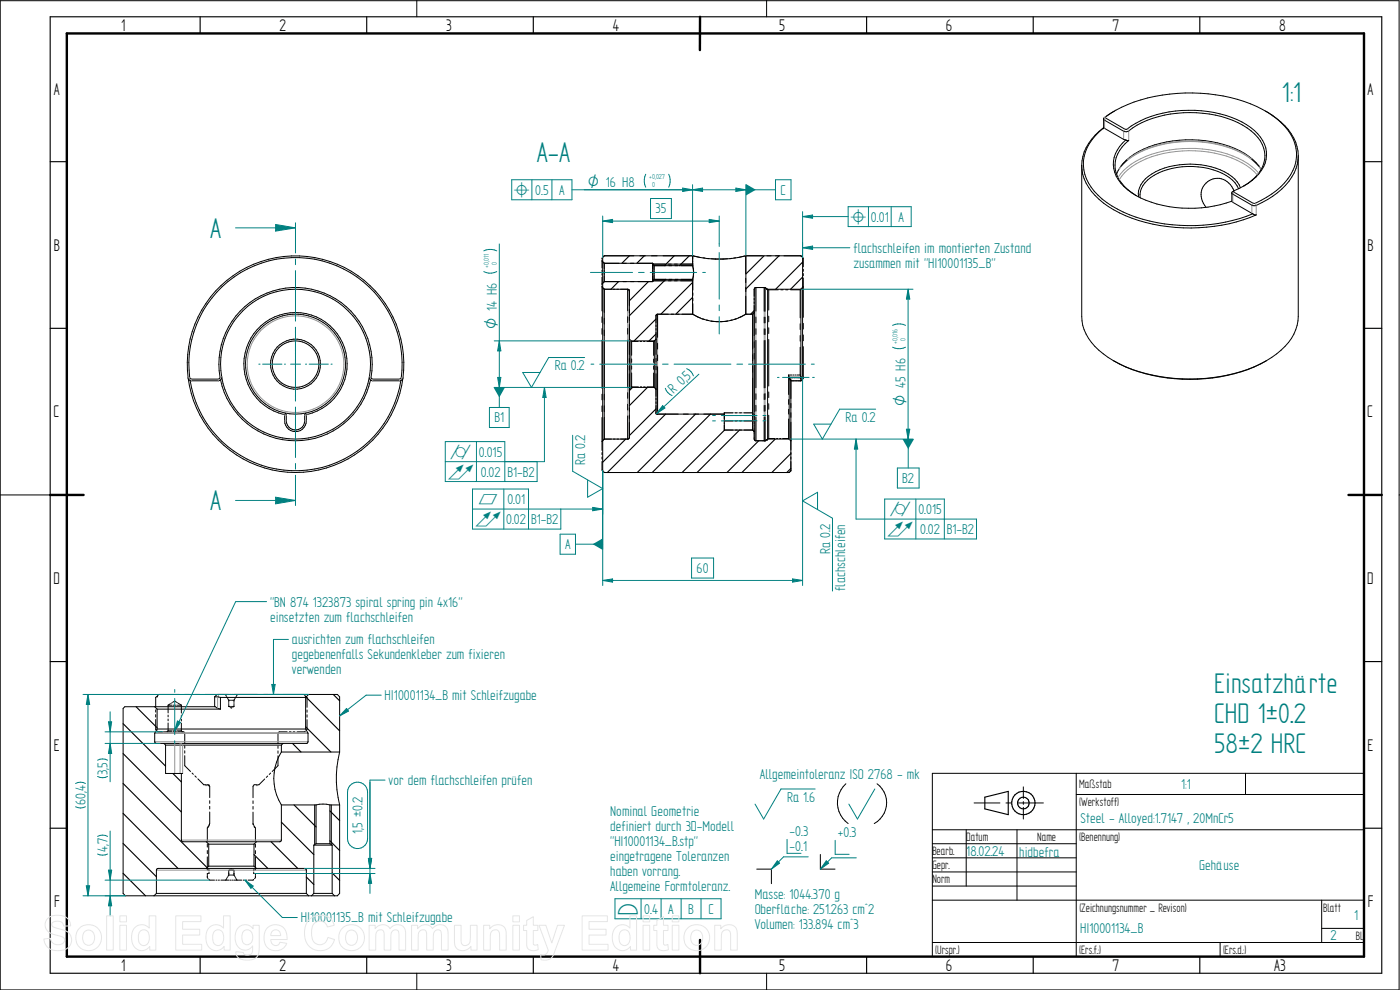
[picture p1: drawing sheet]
<svg xmlns="http://www.w3.org/2000/svg" width="420mm" height="297mm" viewBox="0 0 420 297" stroke-linecap="round" stroke-linejoin="round" font-family="sans-serif">
<g fill="none" stroke="#000" stroke-width=".3">
<path d="M.1 .2h419.8v296.8h-419.8M125.1 0v5M230.1 0v5M331.2 38.4h.1M331.2 35.6v2.8M331.2 38.3a14.8 14.8 0 0 0-6.6 11.3M331.3 38.3l-.1 .1M331.3 38.3l5.9 3.5 .7 .2M331.3 38.3a14.2 14.2 0 0 0-6.1 11.4 15.7 15.7 0 0 0 8.5 12.1 49.3 49.3 0 0 0 36.3 4.3l6-2M334.5 33.3l-3.1 2-.1 .6 5.9 3.5 1.2 .1a33 33 0 0 1 26.4-5 21.2 21.2 0 0 1 13.4 7.7 8.4 8.4 0 0 1-1.5 11l-2.2 1.8M379.8 33.3a18.4 18.4 0 0 1 9.4 10.7 12.7 12.7 0 0 1-4.5 12.7 23.2 23.2 0 0 1-8.4 5l-.6-.1-5.7-3.3-.3-.4M324.6 49.6v45.4a14.2 14.2 0 0 0 6.5 11.2l3 2"/>
<path d="M324.6 49.6a14.3 14.3 0 0 0 6.6 11.4 43 43 0 0 0 23.9 7.4 50.7 50.7 0 0 0 21.9-3.9h-.4l-.6-.4M337.9 42l.5 .2 .3-.1a9.3 9.3 0 0 0-3.8 9.7 12.8 12.8 0 0 0 6.1 6.9M337.9 42a8.8 8.8 0 0 0-.6 13.9 27.5 27.5 0 0 0 17.4 6.5 37 37 0 0 0 15-2M338.3 48l-1.9 1.9M369.7 57.9v2.5M370.3 57.2l-.6 .7M370.4 57.2a5.1 5.1 0 0 0-4.8-3.7 5.1 5.1 0 0 0-5 3.6 5.8 5.8 0 0 0 1.3 5.1M371.7 56.6a11.2 11.2 0 0 0-7.6-5.6 22.8 22.8 0 0 0-18.8 2.3 6.7 6.7 0 0 0-3.1 6M372.3 56.3a11.1 11.1 0 0 0-7.4-5.8 23.6 23.6 0 0 0-20.3 2.4 6.6 6.6 0 0 0-2.9 6.2M373.2 55.8a11.8 11.8 0 0 0 6.9-9.1 10.7 10.7 0 0 0-6.1-9.3 35.5 35.5 0 0 0-33.1-.4l-2.8 1.8h-.3l-6.1-3.5a38.8 38.8 0 0 1 21.6-7.3 47.3 47.3 0 0 1 27.3 5.8 17 17 0 0 1 8.3 10.7 13.4 13.4 0 0 1-5.8 12.7l-3 2-3.7 1.8-6.1-3.3-.1-.3 .2-.2M373.4 55.8l-3 1.4M375.7 47.8l2.2 2.1"/>
<path d="M378.5 50.8a19.8 19.8 0 0 0-13-7.9 34.6 34.6 0 0 0-25.2 3.4 12.5 12.5 0 0 0-5.2 6M389.6 46.8v48.2a14.2 14.2 0 0 1-6.5 11.2 44.9 44.9 0 0 1-28.3 7.6 45.7 45.7 0 0 1-20.7-5.6M369.7 60.4l6.3 3.7M334.1 108.2l2.1 1.1M380.1 108.2a51 51 0 0 1-36.5 3.8l-6-2M.1 148.5h15M419.9 148.5h.2M253.9 235.2a7.6 7.6 0 0 0 .6 11.9M263.2 235.2a7.1 7.1 0 0 1-.8 11.9M279.8 232h129.6v55h-129.6zM307.1 236.1v3.5M323 232v55"/>
<path d="M323 238.4h86.4M373.8 232v6.4M246.2 256.4v4.4h4.4M279.8 249h129.6M279.8 257.4h43.2M279.8 253.2h43.2M290 249v16.9M292.3 240.9h7.8M301.9 240.9h1.7M305.2 249v21.1M305.4 240.9h7.7M307.1 240.5v.8"/>
<path d="M307.1 242.2v3.5M227.1 260.8h4.4v4.3M279.8 270.1h129.6M279.8 265.9h43.2M279.8 261.6h43.2M396.7 278.6h12.7M396.7 270.1v12.7M125.1 292v5M230.1 292v5M279.8 282.8h129.6M366.2 282.8v4.2"/>
</g>
<g fill="none" stroke="#000" stroke-width=".34">
<path d="M15.1 5h399.6v287h-399.6zM60.1 5v5M110.1 5v5M160.1 5v5M210.1 5v5M260.1 5v5M310.1 5v5M360.1 5v5M15.1 48.5h5M409.4 48.5h5.3M15.1 98.5h5M409.4 98.5h5.3"/>
<path d="M15.1 148.5h5M409.4 148.5h5.3M15.1 198.5h5M409.4 198.5h5.3M295.6 239.2l7-1.8v7l-7-1.7zM15.1 248.5h5M409.4 248.5h5.3M60.1 287v5M110.1 287v5M160.1 287v5M210.1 287v5M260.1 287v5"/>
<path d="M310.1 287v5M360.1 287v5"/>
<circle cx="307.1" cy="241" r="1.75"/>
<circle cx="307.1" cy="240.9" r="3.5"/>
</g>
<path d="M20.1 10h389.3v277h-389.3zM210.1 5l-.1 10M15.1 148.5h10M404.7 148.5h10M210.1 282v10" fill="none" stroke="#000" stroke-width=".72"/>
<path d="M331.8 35.1l-.4 .2M331.8 35.4l-.3 .7v2.4M337.6 38.7l-.4 .7v2.4M338.3 38.7l.4 .6v2.8M335.9 50.7a21.6 21.6 0 0 1 13.6-7.5 35.3 35.3 0 0 1 24.8 3.7 15.8 15.8 0 0 1 4.1 3.8M370.3 57.7l-.3 .6v2.4M375.7 47.8a32 32 0 0 0-22.7-5.3 28.2 28.2 0 0 0-14.7 5.5M377.3 52.5a24.1 24.1 0 0 0-14.7-6.9 33.9 33.9 0 0 0-22.9 4.4 12.4 12.4 0 0 0-3.8 3.9M377.8 51.9a25.2 25.2 0 0 0-17-7.2 33.4 33.4 0 0 0-21.3 4.6 13.8 13.8 0 0 0-4 4M376 61l-.3 .6v2.4M376.7 61l.3 .6v2.9" fill="none" stroke="#949494" stroke-width=".3"/>
<path d="M244.6 236.7h-10.2l-5.2 9-2.6-4.4M262.5 236.7l-5.2 9-2.5-4.4M249.6 257.4l-3.4 3.4" fill="none" stroke="#008080" stroke-width=".3"/>
<path d="M248 258.3l.7 .7-2.5 1.8z" fill="#008080"/>
<path d="M235.2 257.1l-3.7 3.7M248 258.3l.7 .7-2.5 1.8zM249.6 257.4h7.4M250.6 252.1v4.2h4.2" fill="none" stroke="#008080" stroke-width=".3"/>
<path d="M233.3 258.3l.7 .7-2.5 1.8z" fill="#008080"/>
<g fill="none" stroke="#008080" stroke-width=".3">
<path d="M70.7 68.4h18v7.5M88.7 77.7v1.7M215.8 73.2v.8M215.8 75.8v13.9M88.7 81.2v15.2M88.7 98.2v22.1M177.2 81.7h12.7M191.6 81.7h1.7M195.1 81.7h14M210.9 81.7h.8M215.8 91.5v1.7M215.8 95v5.2"/>
<path d="M77.7 109.3h.4M78.8 109.3h5.8M85.4 109.3h.3M87.2 109.3h3M91.7 109.3h.3M92.8 109.3h5.7M99.3 109.3h.4M177.4 109.3h.8M180 109.3h17M198.8 109.3h1.7M202.3 109.3h17.1M221.1 109.3h1.8"/>
<path d="M224.7 109.3h17M233.3 113.2h.5M234.9 113.2h7.9M243.5 109.3h.9M243.9 113.2h.5M88.7 122.1v15.2M88.7 139.1v1.7M213.9 126.3h.8M213.9 124.7h.8M216.5 126.3h10.7M216.5 124.7h10.7M229 126.3h.9"/>
<path d="M229 124.7h.9M88.7 142.6v7.6M233.3 258.3l.7 .7-2.5 1.8zM235.2 257.1h7.4M236.2 251.8v4.2h4.2M184.6 269.7h31.8v6h-31.8zM192.4 269.7v6M198.4 269.7v6M204.4 269.7v6M210.4 269.7v6"/>
</g>
<g fill="none" stroke="#000" stroke-width=".3">
<path d="M180.7 78.3l.6 .7M180.7 78.1v2.3M180.9 77.3l-.2 .5M180.9 77.3v64M181.3 79h14.6M181.3 76.8h26.6M181.3 76.8l-.2 .2M181.3 76.8l-.4 .5M181.3 79v5.5M195.9 79l.4 .7M195.9 79l.1 .2h11.9M195.9 79v5.5"/>
<path d="M196.1 79.5l.2 .2M196.3 79.7v4.1M207.9 79.7h-11.6M207.9 76.8v.9M207.9 77.9v.2M207.9 78.4v.2M207.9 78.8v.9M207.9 76.8l2.3 .5M207.9 79.7l.1 .6M210.1 77.3l2.3 .3M210.1 77.3l-2.3-.5v2.9a7.3 7.3 0 0 1 0 4.1v10.5l2.8 1.3 1.5 .5M210.2 77.3h.1"/>
<path d="M211 77.3l.6 .1M212.2 77.6h.2M212.4 77.6l2.3 .1M212.4 77.6h.4M213.4 77.6l1.3 .1M218.3 77.6l-1.3 .1M219.3 77.6l-4.6 .1M219.3 77.6h-.3M219.6 77.5l-.3 .1M220.8 77.3l-.6 .1M221.4 77.3l2.4-.5v17.5l-2.7 1.3-1.4 .5M221.6 77.3l-2.3 .3"/>
<path d="M240.9 77.3v36.4M66.7 86a31.9 31.9 0 0 1 36.6-5.2 31.9 31.9 0 0 1 17 32.8l-8.5 .1-.4-.2a23.1 23.1 0 0 0-22.7-27.2 23.1 23.1 0 0 0-22.7 27.2l-.5 .2-8.4-.1a31.7 31.7 0 0 1 9.6-27.6zM77.2 98.8a15.5 15.5 0 0 1 24.9 2.7 15.5 15.5 0 0 1-10.1 23l-.1 .2a3.8 3.8 0 0 1-2.5 4.7 3.2 3.2 0 0 1-4-3.1v-1.8a15.6 15.6 0 0 1-8.2-25.7zM180.7 95.1v1.7M180.7 98.6v1.7M180.7 85.8v7.5M180.7 86.1l.6 .7M180.7 81v.5M180.7 82.1v.5M180.7 83.1v2.4M180.9 85l-.2 .2M181.2 86.6l.1 .2"/>
<path d="M181.3 86.8v44.9M181.3 84.5h14.6M181.3 84.5l-.4 .5M181.3 86.8h7.1M181.3 84.5l-.1 .2M186.2 86.8h2.3M188.4 86.8l.4 .2M188.4 86.8v6.5M188.4 95v1.8M188.4 98.6v1.6M188.8 87l.1 44.3M188.8 87h.1"/>
<path d="M196.3 83.8l-.4 .7M196.3 83.8h11.6M196.3 83.8l-.1 .2M196.9 94.7v29.1M197.3 94.3h3.3M197.3 94.3h10.6M197.3 94.3l-.4 .4M197.3 94.3v6.9M207.9 84.2h-11.9l-.1 .3M207.9 83.8v3.2M207.9 87.9v.7M207.9 89.5v.8"/>
<path d="M207.9 91.1v3.2M207.9 94.3l2.3 1.1M208.1 80.5v.1M208.1 83.2l-.2 .6M208.1 82.9v.1M208.1 80.8v.1M208.1 82.6v.1M208.1 81.1v1.3M210.9 95.7l.5 .1M212.1 96l.6 .2M212.1 96.1a15 15 0 0 0 7.6 0M218.4 96.3a14 14 0 0 1-5.1 0"/>
<path d="M219.7 96l-.6 .2M220.9 95.6l-.6 .2M223.8 94.3h2.1M223.8 83.5v1.3M223.8 86.2v1.3M223.8 88.9v5.4M223.8 94.3l-2.2 1.1M225.9 94.3v29.8M226 94.1l-.1 .2M226.2 93.9l.1-.1-.4 .5M226.3 86.8v37.6M226.3 86.8l.6-.5v7"/>
<path d="M226.4 86.7l-.1 .1M226.9 95.1v1.8M226.9 98.6v1.7M228.6 86.3h.8M229.4 86.3h.2M229.4 86.3v7.1M229.4 95.2v1.7M229.4 98.7v1.7M229.4 86.3h-2.6M229.5 86.3h.1M229.6 86.3v7.1M229.6 95.2v1.7"/>
<path d="M229.6 98.7v1.7M229.6 86.3l.8 .5M229.6 86.3l.3 .2M230 86.6h.1M230.2 86.7h.1M230.4 86.8v44.9M230.4 86.8h10M230.4 86.8l.3 .2M230.7 87v6M230.7 94.9v1.7M230.7 98.3v1.8M230.7 87h2.9"/>
<path d="M234.3 87h.7M235.8 87h.7M237.3 87h2.8M240.1 87v8.4M240.1 97.2v1.7M240.4 86.8v27.5M240.4 86.7l-.3 .3M240.6 86.5h.1M240.7 86.4h.1M241.1 97v1.7M241.1 80.1v-2.6l-.7-.7h-16.6v5.3M241.1 86.1l-.7 .7"/>
<path d="M241.1 80.8v.6M241.1 82.1v.6M241.1 83.4v11.8M57.1 114.2a32 32 0 0 0 31.6 27 32 32 0 0 0 31.6-27M66.2 114a23 23 0 0 0 22.5 18.2 23 23 0 0 0 22.5-18.2M66.5 113.1a1.03 1.03 0 0 1-1 1.2h-8.1a1.02 1.02 0 0 1-.9-.9M110.9 113.1a22.5 22.5 0 0 0-22.2-26.3 22.5 22.5 0 0 0-22.2 26.3M110.9 113.1a22.5 22.5 0 0 1-22.2 18.6 22.5 22.5 0 0 1-22.2-18.6M110.9 113.1a.97 .97 0 0 0 .9 1.2l8.5-.1M120.9 113.4a32.5 32.5 0 0 1-32.2 28.4 32.5 32.5 0 0 1-32.2-28.4M120.9 113.4l-.6 .8M120.9 113.4a32.5 32.5 0 0 0-32.2-36.6 32.5 32.5 0 0 0-32.2 36.6"/>
<path d="M180.7 102.1v14.4M180.7 118.3v1.7M188.4 102.1v13.9M188.4 117.8v1.7M189.1 102l-.2-.2 .4 .5M189.3 116.2l-.4 .6 .1-.3M189.3 102.3v13.9M189.3 116.2h7.1M189.3 102.3h7.1M189.3 102.3l.3 .1M189.6 102.4v4.2M189.6 107.7v1"/>
<path d="M189.6 109.8v1M189.6 111.9v4.2M189.6 102.4h1.9M189.6 116.1h2M189.6 116.1l-.3 .2M192.1 102.4h.5M192.1 116.1h.5M193.1 102.4h.5M193.2 116.1h.4M194.1 102.4h2.1M196.2 102.4v4.2M196.2 107.7v1.1"/>
<path d="M196.2 109.8v1M196.2 111.9v4.2h-2M196.2 116.1l.2 .1M196.4 102.3v13.9M196.4 116.2l.5 .6-.3-.3M196.4 102.2l-.2 .2M196.9 101.8l-.5 .5M197.3 103v1.7M197.3 106.5v1.7M197.3 110v14M226.9 102.2v14.1M226.9 118.2v1.6"/>
<path d="M229.4 102.2v14.2M229.4 118.2v1.7M229.6 102.2v14.1M229.6 118.1v1.7M230.7 101.9v13.9M230.7 117.6v1.7M236.7 112.5v.3M236.7 112.5v5.9M236.7 119.9v1.4M236.7 112.5h1M236.8 113.1l.1 .3M236.9 113.4h1.1"/>
<path d="M236.9 113.4v.1M237 113.6l.4 .4M237 113.6l-.2-.5v18.6M237 113.6l.1 .1M237.1 113.7h.1M237.3 113.9l.1 .1M237.4 114.3h3M237.4 114v27.3l-.6 .5h-55.5M238 112.5h.3M238.3 113.4h.2M238.6 112.5h.2M238.8 113.4h.2"/>
<path d="M239.1 112.5h1M239.3 113.4h1.1M240.1 112.5l.1 .2M240.1 100.7v1.7M240.1 104.2v8.3M240.3 112.9v.2M240.3 113.1h.3M240.3 113.1v.1M240.4 113.4h.1M240.6 114l-.2 .3M240.9 113.2h.2M240.9 113.7l-.5 .6"/>
<path d="M241.1 100.5v1.7M241.1 104v9.3M241.1 113.5l-.2 .2M85.3 123.9a15.1 15.1 0 0 0 6.8 0M85.3 123.9a15 15 0 0 1-9-23.1 15 15 0 0 1 24.8 0 15 15 0 0 1-9 23.1M85.3 123.9l.5 .4 .1 .4a3.3 3.3 0 0 0 2.4 4.3 2.75 2.75 0 0 0 3.1-2.7l.1-2 .6-.4M180.7 121.8v1.7M180.7 125.3v9.8M180.7 135.8v.6M180.7 137.1v.7M180.7 138.5v2.6l.2 .2M181.3 131.7h7.2"/>
<path d="M181.3 131.7l-.6 .8M181.3 131.7l-.2 .3M188.4 124.8v6.9l.5-.4M188.4 121.3v1.7M188.9 131.3l-.1 .1M196.9 123.8v.2M196.9 123.8h.1M196.9 124l.4 .2M196.9 124h.1M197.3 124.2h20.1M217.4 126.3h2.6M217.4 124.7h2.6"/>
<path d="M220 123.9h-2.6v5.1h8.5M220.6 126.3h.6M220.6 123.9h.6M220.7 124.7h.6M221.9 126.3h.6M221.9 123.9h.6M222 124.7h.6M223.3 126.3h2.7M223.3 123.9h2.6M223.3 124.7h2.7M225.9 123.9v5.1M225.9 123.9l.1 .1"/>
<path d="M225.9 125.8v1.3M225.9 124.5v.6M225.9 125.3v.1M225.9 125.6h.1M225.9 127.4v.2M225.9 127.8v.2M225.9 128.2v.8M226.2 124.7h.1M226.2 126.3h.1M226.2 124.2l.1 .2M226.3 124.4v5.1l-.4-.5M226.3 124.4h.1"/>
<path d="M226.3 124.5v.6M226.3 125.8v1.4M226.3 125.3h.1M226.3 125.5v.1M226.3 127.5v.2M226.3 128v.2M226.3 128.5v3.2M226.3 131.7l.1 .1M226.8 132.2h2.6M226.9 125.1v7.1l-.6-.5M226.9 121.6v1.8M229.4 125.2v7h.2"/>
<path d="M229.4 121.7v1.7M229.6 121.6v1.7M229.6 125.1v7.1M229.6 132.2h.1M229.9 132l-.3 .2M230.1 131.9h.1M230.3 131.8h.1M230.4 131.7h6.4M230.4 131.7l-.8 .5M230.7 131.6h1.8M230.7 121.1v1.7M230.7 124.6v7"/>
<path d="M230.7 131.6l-.3 .1M233 131.6h.5M234 131.6h.4M234.9 131.6h1.8M236.7 131.6l.1 .2M236.7 122.8v1.4M236.7 125.7v5.9M236.8 131.7l.6 .5M180.9 141.3l.4 .5M181.2 141.6l.1 .2"/>
<circle cx="88.7" cy="109.3" r="7.5"/>
<circle cx="88.7" cy="109.3" r="7"/>
</g>
<g fill="none" stroke="#949494" stroke-width=".3">
<path d="M188.4 86.8v44.9M197.3 94.3v29.9M226.9 86.3v45.9M229.4 86.3v45.9M229.6 86.3v45.9M56.9 113.3l-.4 .1M57.4 113.7v.6M65.5 113.7v.6M66.5 113.1l-.5 .1M110.9 113.1l.5 .1M111.8 113.7v.6M119.9 113.7v.6"/>
<path d="M120.4 113.3l.5 .1M236.8 113.1l4.1 .1M85.3 123.9l-.1 .5M85.4 124.7h.5M85.4 126.3h.5M91.4 124.7h.5M91.4 126.3h.5M92.1 123.9l.1 .5M217.4 124.7h8.9M217.4 126.3h8.9M217.4 123.9h8.5l.4 .5"/>
<circle cx="88.7" cy="109.3" r="14.5"/>
</g>
<g fill="none" stroke="#000" stroke-width=".34">
<path d="M188.9 76.8l-2.3 2.2M193.4 76.8l-2.3 2.2M202.3 76.8l-2.9 2.9M206.9 76.8l-3 2.9M229.3 76.8l-5.5 5.4M233.8 76.8l-10 9.9M240.9 78.7l-8.1 8.1M185.6 84.5l-2.2 2.3M194.6 84.5l-5.7 5.8M196.9 95.7l-6.6 6.6M199.8 83.8l-10.9 10.9M207.8 84.8l-9.5 9.5"/>
<path d="M207.8 89.2l-5 5.1M226.3 93.2l-1 1.1M240.9 83.1l-3.6 3.7M189.8 116.2l-.9 1M194.3 116.2l-5.4 5.5M196.9 100.2l-2.1 2.1M187.8 131.7l-6.9 7M196.9 122.7l-8 8M199.8 124.2l-17.5 17.6M208.7 124.2l-17.4 17.6M213.2 124.2l-17.5 17.6M217.5 129l-12.8 12.8"/>
<path d="M221.9 129l-12.7 12.8M227.7 132.2l-9.5 9.6M232.7 131.7l-10 10.1M237.4 136.1l-5.8 5.7M237.4 140.5l-1.3 1.3"/>
</g>
<path d="M82.7 67.4l6 1-6 .9z" fill="#008080"/>
<path d="M82.7 67.4l6 1-6 .9zM70.7 150.2h18" fill="none" stroke="#008080" stroke-width=".3"/>
<path d="M82.7 149.2l6 1-6 1z" fill="#008080"/>
<path d="M88.7 66.8v1.6M145.2 75.3a4.5 4.5 0 0 1 3.9 0M145.2 81.5a4.1 4.1 0 0 0 3.9 0M148.3 102.3h41M148.3 116.2h41M149.8 102.3l.5 3h-1zM82.7 149.2l6 1-6 1zM88.7 150.2v1.5" fill="none" stroke="#008080" stroke-width=".3"/>
<path d="M149.8 102.3l.5 3h-1z" fill="#008080"/>
<path d="M149.3 113.2h1l-.5 3z" fill="none" stroke="#008080" stroke-width=".3"/>
<path d="M149.3 113.2h1l-.5 3z" fill="#008080"/>
<path d="M149.8 73.2v43M240.4 86.8h33.6M267.9 97.6a4.5 4.5 0 0 1 3.9 0M267.9 104.2a4.5 4.5 0 0 0 3.9 0M236.8 131.7h37.2M272 128.8h1l-.5 2.9z" fill="none" stroke="#008080" stroke-width=".3"/>
<path d="M272 128.8h1l-.5 2.9z" fill="#008080"/>
<path d="M272.5 86.8l.5 2.9h-1z" fill="none" stroke="#008080" stroke-width=".3"/>
<path d="M272.5 86.8l.5 2.9h-1z" fill="#008080"/>
<path d="M193.8 52.3a4.5 4.5 0 0 0 0 3.9M200.7 52.3a4.5 4.5 0 0 1 0 3.9M207.8 55.4v21.4M207.8 56.9l3.1-.5v1zM223.8 55.4v21.4M272.5 86.8v44.9" fill="none" stroke="#008080" stroke-width=".3"/>
<path d="M207.8 56.9l3.1-.5v1z" fill="#008080"/>
<path d="M220.8 56.4l3 .5-3 .5z" fill="none" stroke="#008080" stroke-width=".3"/>
<path d="M220.8 56.4l3 .5-3 .5z" fill="#008080"/>
<path d="M175.3 56.9h48.5M240.9 113.2v62.5M180.9 141.3v34.4M180.9 174.2l2.9-.5v1zM207.5 167.4h6.7v6h-6.7z" fill="none" stroke="#008080" stroke-width=".3"/>
<path d="M180.9 174.2l2.9-.5v1z" fill="#008080"/>
<path d="M237.9 173.7l3 .5-3 .5z" fill="none" stroke="#008080" stroke-width=".3"/>
<path d="M237.9 173.7l3 .5-3 .5z" fill="#008080"/>
<path d="M172.7 163.3h8.2M180.9 174.2h60" fill="none" stroke="#008080" stroke-width=".3"/>
<path d="M177.9 163.3l3-1.8v3.5z" fill="#008080"/>
<path d="M149.8 116.2v6.1M180.9 141.3v23.5M168.1 160.3h4.6v6h-4.6z" fill="none" stroke="#008080" stroke-width=".3"/>
<path d="M148.1 116.2h3.4l-1.7 3.1z" fill="#008080"/>
<path d="M146.9 122.3h5.9v6h-5.9zM272.6 131.7v8.7" fill="none" stroke="#008080" stroke-width=".3"/>
<path d="M270.8 131.7h3.5l-1.7 3z" fill="#008080"/>
<path d="M223.8 56.9h8.9M269.3 140.4h6.5v6h-6.5z" fill="none" stroke="#008080" stroke-width=".3"/>
<path d="M223.8 55.2l3.1 1.7-3.1 1.8z" fill="#008080"/>
<path d="M232.7 53.9h4.7v6h-4.7zM163.4 116.2v22.3" fill="none" stroke="#008080" stroke-width=".3"/>
<path d="M163.4 116.2l.5 3.1h-1z" fill="#008080"/>
<path d="M163.4 116.2l.5 3.1h-1zM133.6 138.5h29.8M143 132.5v12M161.2 138.5v6h-27.6v-12h17.9v12M256.9 131.7v24" fill="none" stroke="#008080" stroke-width=".3"/>
<path d="M256.9 131.7l.5 3h-1z" fill="#008080"/>
<path d="M256.9 131.7l.5 3h-1zM168.3 152.7h12.6M256.9 155.7h36.2v6h-27.6v-12h17.9v12M274.9 149.7v12" fill="none" stroke="#008080" stroke-width=".3"/>
<path d="M177.9 152.2l3 .5-3 .5z" fill="#008080"/>
<path d="M240.9 65h13.6M141.8 152.7h26.5v6.1h-26.5v-12.1h16.8v12.1M151.2 146.7v12.1M177.9 152.2l3 .5-3 .5zM180.9 141.3v13" fill="none" stroke="#008080" stroke-width=".3"/>
<path d="M240.9 65l3-.5v1z" fill="#008080"/>
<path d="M195.2 59.6h6.3v6h-6.3zM180.9 64.8v12.5M180.9 66.3l2.9-.5v1zM215.8 64.8v8.4M240.9 63.5v13.8M240.9 65l3-.5v1zM254.5 62h19v6h-19zM260.6 62v6M267.5 62v6" fill="none" stroke="#008080" stroke-width=".3"/>
<path d="M180.9 66.3l2.9-.5v1z" fill="#008080"/>
<path d="M212.8 65.8l3 .5-3 .5z" fill="none" stroke="#008080" stroke-width=".3"/>
<path d="M212.8 65.8l3 .5-3 .5z" fill="#008080"/>
<path d="M171.7 56.9h36.1M180.9 66.3h34.9" fill="none" stroke="#008080" stroke-width=".3"/>
<path d="M204.9 56.4l2.9 .5-2.9 .5z" fill="#008080"/>
<path d="M153.6 53.9h18.1v6h-18.1zM159.6 53.9v6M165.6 53.9v6M204.9 56.4l2.9 .5-2.9 .5zM105.1 235.7a3 3 0 0 1 3.3-.8 3 3 0 0 1 1.9 2.8v13.9a3 3 0 0 1-3 3 3 3 0 0 1-3-3v-13.9l.3-1.4zM76.4 262.1h36.2M91.4 260.6h21.2M111 262.1l.5 2.9h-.9z" fill="none" stroke="#008080" stroke-width=".3"/>
<g fill="none" stroke="#000" stroke-width=".34">
<path d="M36.9 217.1l12.8 12.8M40.8 212l6.3 6.4M91.7 218.1l7.6 7.5M91.9 209.2l10 10.1M100 208.4l1.9 1.9M36.9 226.1l17.5 17.5M36.9 235.1l25.3 25.3M51.9 232.1l2.5 2.5M87.8 223.1l2.5 2.5M36.9 244.1l16.5 16.5M36.9 253.1l10 10M76.2 256.4l4.2 4.2"/>
<path d="M81.4 252.6l8 8M84.4 246.7l9.8 9.7M88.3 241.5l6.6 6.6M99 252.3l2.9 2.9M99 243.3l2.9 2.9M36.9 262l6.8 6.8M91.9 263.1l2.3 2.3M99.7 261.9l2.2 2.3"/>
</g>
<g fill="none" stroke="#000" stroke-width=".3">
<path d="M46.4 212l.7 .8M46.7 213v.7M46.7 214.4v.7M46.7 215.9v3l.2 .2M47 209l-.3 .3v2.9M47.1 218.7h44.6M47.1 212.8h19.1M47.1 218.7l-.7 1.3 .1 2.8 .4 .3h2.3M47.1 212.8v5.9M47.1 208.9h.1M47.2 219.3l.2 .3h.8M47.3 208.7h.1"/>
<path d="M48.5 219.6h.1M48.9 219.6h.2M49.3 219.6h2.3M50.2 219.5v.1M50.5 219.3h1.1M50.5 211.6h1.2M50.5 219.3h-.1M50.5 211.6v2.3M50.5 214.5v.6M50.5 215.7v.6M50.5 216.9v2.4M51 211.2l-.5 .4"/>
<path d="M51.3 211v.1M51.7 210.8l-.1 .1M51.8 210.7l.6-.3 .6 .3M51.9 219.6h.4M52 219.3h.2M52 211.6h.3M52.6 219.3h.3M52.7 219.6h.2M52.7 211.6h.2M53.2 219.3h1.2M53.2 211.6h1.2M53.2 210.9h.2"/>
<path d="M53.4 219.6h1.3M53.5 211l.2 .1M53.8 208.4h-6.1l-.3 .2M53.8 211.2l.6 .4M54.4 219.3l.1 .1M54.4 211.6v2.4M54.4 214.6v.5M54.4 215.8v.5M54.4 217v2.3M54.7 219.5v.1M54.7 219.6h.1M54.9 219.6h.2"/>
<path d="M55.2 219.6l.2 .2M55.2 219.6h.1M55.4 208.4h1.5M55.4 220v3M58.5 208.4h1.4M61.5 208.4h39.8l.6 .7v16.5M64.4 209.1v2.9M64.4 209.1l1.8 .2M65.1 208.4l-.7 .7M66.2 209.3h25.5M66.2 209.3v3.5M66.2 212.8l-1.5-.8h-27.2l-.6 .6v55.5l.7 .7h63.7l.6-.7v-26.6"/>
<path d="M67.6 208.4l.3 .5M68 209l.1 .1M68.2 209.3v.1M68.3 209.6l.4 .5M68.7 210.1h.4M68.7 212h.4M68.7 212l.2 .1M68.7 210.1v.5M68.7 210.8v.1M68.7 211.1v.1M68.7 211.4v.6M69.2 212.3h.5"/>
<path d="M69.2 210.1h.1M69.2 212h.1M69.5 210.1h.1M69.5 212h.1M69.8 210.1h.4M69.8 212h.4M70.2 212l-.2 .1M70.2 210.1v.6M70.2 210.9h.1M70.2 211.2h.1M70.2 211.4v.6M70.5 209.6l-.3 .5"/>
<path d="M70.7 209.3l-.1 .1M70.8 209.1v.1M71.2 208.4l-.3 .5M83.5 220l-.1 3.1M83.7 219.6l-.2 .2M83.9 219.6h2.3M86.8 219.6h.6M88 219.6h.5M91.2 208.4l.3 .3M91.6 219.4l-.2 .2h-2.3M91.6 208.8h.1M91.7 218.7l.7 1.3v2.5l-.2 .5-7.2 .1"/>
<path d="M91.7 209.3v9.4M91.8 208.9h.1M91.9 209l.2 .3v2.9M92.1 215.9v3l-.2 .2M92.1 213v.7M92.1 214.5v.7M92.6 208.4l-.9 .9M49.2 223.1h35.8M49.2 223.1l.5 .5M49.7 223.6v8.5h5.1M49.7 223.6h34.7M54.4 232.1v20l.3 .4h29.5l.2-.4v-10.6"/>
<path d="M55.4 223.8v.7M55.4 225.3v.7M55.4 226.7v3l1.8 1.8M57.6 231.9l.4 .4M58.5 232.8l.4 .4M59.4 233.7l1.8 1.8h.3M61.6 235.5h.1M61.8 235.5h.1M62 235.5h.4M62.5 235.5h.1M62.7 235.5l.2 .2M62.7 235.5h.1"/>
<path d="M62.9 235.9v3.4M76 235.9l-.1 3.5M76.2 235.5l-.2 .2M76.4 235.5h.4M76.9 235.5h.1M77.1 235.5h.1M79.4 233.7l-1.7 1.8h-.4M80.3 232.8l-.4 .5M81.2 231.9l-.4 .5M83.4 223.8v.7M83.4 225.3v.7M83.4 226.8v2.9l-1.7 1.8"/>
<path d="M84.4 225.6a14.9 14.9 0 0 0 0 15.9M84.4 225.6h17.5M84.4 223.6v2M85 223.1l-.6 .5M101.9 225.6a32.2 32.2 0 0 0 0 15.9M61.9 252.6l.7 .7M62.2 257.1l.1 3.9M62.2 253.2v1M62.2 255.2v.9M62.4 248.1l-.2 .3v3.8M62.5 247.9h.1M62.6 259.9h13.6"/>
<path d="M62.6 253.3h13.6M62.6 259.9l-.7 .7M62.6 247.7h.1M62.6 253.3v6.6M62.9 247.3h.1M62.9 247.3l-.2 .3M62.9 243.6v3.5M62.9 240.2v.8M62.9 241.9v.8M75.9 240.3v.8M75.9 242v.8M75.9 243.7v3.4"/>
<path d="M75.9 247.1h.1M76 247.2l.2 .5M76.2 259.9l.8 .7M76.2 253.3v6.6M76.3 247.8h.1M76.4 248h.1M76.4 248.1l.3 .3v3.9M76.7 253.3v.9M76.7 255.2v1M76.7 257.1v3.9h-.2M77 252.6l-.8 .7M84.4 241.5h10.5"/>
<path d="M94.2 253.6h5.5M94.2 253.6v14.5M94.4 241.5v11.9M94.9 241.5a8.6 8.6 0 0 1 4.1 0M94.9 253.2h4.1M94.9 241.5v11.7M94.9 253.2l-.7 .4M99 241.5h2.9M99 241.5v11.7M99 253.2l.7 .4M99.4 241.5v11.9M99.7 253.6v14.5"/>
<path d="M46.9 268.1h45M46.9 268.1v-7l.5-.5h44l.5 .5v7M46.9 268.1l-.7 .7M62.2 262.8h.1M62.2 263l.2 .6M62.2 262.6h.1M62.4 262.1h-.2v.3M62.6 261l.1 .3M62.7 263.8l.2 .3h1.5M62.7 261.7l-.1 .4M64.8 264.1h.3M65.5 264.1h.4"/>
<path d="M68 263.6l-.2 .5M68.1 263.4h.1M68.3 263.1v.1M68.7 262.6h.4M68.7 261.2h.4M68.7 261.7h.1M68.7 261.9h.1M68.7 261.2v.3M68.7 262.1v.5M68.7 262.6l-.3 .4M68.8 264.1h-2.5M68.9 261l-.2 .2"/>
<path d="M69.1 264.1h.2M69.3 262.6h.1M69.3 261.2h.1M69.5 262.6h.1M69.5 261.2h.1M69.6 264.1h.2M69.7 260.8l-.3-.2-.2 .2M69.8 262.6h.4M69.8 261.2h.4M70 261l.2 .2M70.1 264.1h2.4M70.2 262.6l.3 .4"/>
<path d="M70.2 262h.1M70.2 261.8h.1M70.2 261.2v.4M70.2 262.2v.4M70.6 263.2v.1M70.7 263.4l.1 .1M70.9 263.7l.2 .4M73 264.1h.3M73.7 264.1h.3M76.1 263.9l-.2 .2h-1.4M76.1 261.7v.4h.2M76.3 261l-.2 .3"/>
<path d="M76.5 262.1l.2 .4M76.7 262.8h.1M76.7 262.6v.1M76.7 263l-.3 .6M91.9 268.1l.7 .7M94.2 268.1h5.5M94.2 268.1l-.7 .7M99.7 268.1l.7 .7"/>
</g>
<path d="M46.5 219.8h45.9M65.3 209.1v3.4M65.5 208.4l.1 .7M46.4 220h46M46.4 222.5h46M52.4 223.1v9M54 223.1v9M54.3 223.1l.5 .5v8.5M54.4 252.1h30M46.9 261.1h45" fill="none" stroke="#949494" stroke-width=".3"/>
<path d="M111 262.1l.5 2.9h-.9z" fill="#008080"/>
<path d="M110.6 257.6h.9l-.5 3z" fill="none" stroke="#008080" stroke-width=".3"/>
<path d="M110.6 257.6h.9l-.5 3z" fill="#008080"/>
<path d="M31.5 219.6h17.3M31.5 223.1h16.6M32.3 228.1a3.2 3.2 0 0 0-3 0M32.3 233a3.2 3.2 0 0 1-3 0M33.1 223.1l.4 3h-1zM111 234.7v33.4" fill="none" stroke="#008080" stroke-width=".3"/>
<path d="M33.1 223.1l.4 3h-1z" fill="#008080"/>
<path d="M32.5 216.6h1l-.4 3z" fill="none" stroke="#008080" stroke-width=".3"/>
<path d="M32.5 216.6h1l-.4 3z" fill="#008080"/>
<path d="M82.1 191.9v16.5M33.1 213.6v21" fill="none" stroke="#008080" stroke-width=".3"/>
<path d="M81.6 205.4h1l-.5 3z" fill="#008080"/>
<path d="M82.1 191.9h4.5M80.5 208.4h12.1M81.6 205.4h1l-.5 3zM109.9 208.6l-8 6.2" fill="none" stroke="#008080" stroke-width=".3"/>
<path d="M104 212.6l.6 .8-2.7 1.4z" fill="#008080"/>
<path d="M70.7 180.5l-18.3 38.8M104 212.6l.6 .8-2.7 1.4zM109.9 208.6h4.5" fill="none" stroke="#008080" stroke-width=".3"/>
<path d="M53.2 216.3l1 .4-1.8 2.6z" fill="#008080"/>
<path d="M70.7 180.5h9.3M52.4 206.9v.8M52.4 209.6v10.8M53.2 216.3l1 .4-1.8 2.6zM52.4 222.3v.8M29.3 256.2a3.5 3.5 0 0 0 3 0M32.3 251a3.2 3.2 0 0 0-3 0M31.5 264.1h31.4M31.5 268.8h6.1M33.1 268.8l.4 3h-1z" fill="none" stroke="#008080" stroke-width=".3"/>
<path d="M33.1 268.8l.4 3h-1z" fill="#008080"/>
<path d="M32.5 261.1h1l-.4 3z" fill="none" stroke="#008080" stroke-width=".3"/>
<path d="M32.5 261.1h1l-.4 3z" fill="#008080"/>
<path d="M24.9 208.4h67.7M25.6 235.1a3.1 3.1 0 0 0-2.9 0M22.7 242.1a3.1 3.1 0 0 0 2.9 0M33.1 249.3v25.5M24.9 268.8h12.7M25.9 265.8h1l-.5 3z" fill="none" stroke="#008080" stroke-width=".3"/>
<path d="M25.9 265.8h1l-.5 3z" fill="#008080"/>
<path d="M26.4 208.4l.5 3h-1z" fill="none" stroke="#008080" stroke-width=".3"/>
<path d="M26.4 208.4l.5 3h-1z" fill="#008080"/>
<path d="M26.4 208.4v60.4M73.5 264.1l11.2 11.2" fill="none" stroke="#008080" stroke-width=".3"/>
<path d="M73.5 264.1l2.5 1.8-.7 .6z" fill="#008080"/>
<path d="M240.9 74.3h14.1M175.5 107.3h-10.8l-5.2 8.9-2.6-4.4h5.2M171.9 130.6v10.8l9 5.2-4.6 2.6v-5.2M262.8 122.8h-10.8l-5.2 8.9-2.6-4.4h5.2M245.4 152.9v-5.2l-4.5 2.6 8.9 5.2v21.8M73.5 264.1l2.5 1.8-.7 .6zM84.7 275.3h4.5" fill="none" stroke="#008080" stroke-width=".3"/>
<path d="M240.9 74.3l3-.5v1z" fill="#008080"/>
<path d="M240.9 72.8v4.5M240.9 74.3l3-.5v1zM111 234.1v26.5" fill="none" stroke="#008080" stroke-width=".3"/>
<path d="M110.6 257.6h.9l-.5 3z" fill="#008080"/>
<path d="M199.7 116.5a3.6 3.6 0 0 0 2 2.2M206.1 110.6a3.4 3.4 0 0 1 2 2.2M209.8 112.3l-12.8 11.8M198.9 121.7l.6 .7-2.5 1.7zM111 234.1h4.6M110.6 257.6h.9l-.5 3z" fill="none" stroke="#008080" stroke-width=".3"/>
<path d="M198.9 121.7l.6 .7-2.5 1.7z" fill="#008080"/>
<g fill="none" stroke="#e6e6e6" stroke-width=".3">
<path d="M14.2 275.7a4.9 4.9 0 0 1 6.3 .1l.5 .9 .2 1.1-2.1 .1a2.04 2.04 0 0 0-1.5-1.5 2.04 2.04 0 0 0-2 .7 1.36 1.36 0 0 0 1.6 1.4l.5 .2a4.1 4.1 0 0 1 3.7 2.5 3.4 3.4 0 0 1-4.1 4 3.7 3.7 0 0 1-4.1-3.5l1.9-.2a2.23 2.23 0 0 0 2 1.9 2.23 2.23 0 0 0 2.3-1.3 1.51 1.51 0 0 0-1.6-1.3 5.8 5.8 0 0 1-3.9-2 2.74 2.74 0 0 1 .3-3.1zM25.6 279.4a2.02 2.02 0 0 1 2.3 .3 2.02 2.02 0 0 1 .4 2.4 1.8 1.8 0 0 1-2.2 1.5 1.8 1.8 0 0 1-1.3-2.3l.2-1.1zM32 274.8h2v10.3h-2zM36 274.8h2v1.8h-2zM36 277.6h2v7.5h-2zM40.4 278.4a2.93 2.93 0 0 1 4.4 .1v-3.7h2v10.3h-1.9v-1.1a3 3 0 0 1-3.5 1 3 3 0 0 1-1.9-3.1l.2-2.3zM42.2 279.3a1.65 1.65 0 0 1 1.9-.1 1.65 1.65 0 0 1 .7 1.7 2.05 2.05 0 0 1-2 2.8 2.93 2.93 0 0 1-.8-4.2zM52.7 274.8h7.6v1.7h-5.5v2.3h5.1v1.7h-5.1v2.8h5.7v1.8h-7.8zM62.7 278.4a2.93 2.93 0 0 1 4.4 .1v-3.7h2v10.3h-1.8v-1.1a3 3 0 0 1-3.6 1 3 3 0 0 1-1.9-3.1l.2-2.3zM64.5 279.3a1.65 1.65 0 0 1 1.9-.1 1.65 1.65 0 0 1 .7 1.7 2.05 2.05 0 0 1-2 2.8 2.93 2.93 0 0 1-.8-4.2zM71.4 278.4a2.85 2.85 0 0 1 4.5 .3v-1.1h1.9v6.7a3.1 3.1 0 0 1-3.6 3.8 2.81 2.81 0 0 1-3.4-2.4v-.2l2.3 .3a1.46 1.46 0 0 0 2.4 .4l.3-.6v-1.8a2.87 2.87 0 0 1-3.4 1.1 2.87 2.87 0 0 1-1.8-3l.2-2.3zM73.3 279.3a1.74 1.74 0 0 1 1.9 .1 1.74 1.74 0 0 1 .7 1.8 1.66 1.66 0 0 1-1.1 2.1 1.66 1.66 0 0 1-2.1-.9 3.2 3.2 0 0 1 .6-3.1z"/>
<path d="M80.2 278.5a3.5 3.5 0 0 1 3.9-.8 3.5 3.5 0 0 1 2.1 3.5v.7h-4.9a1.43 1.43 0 0 0 1 1.7 1.43 1.43 0 0 0 1.7-.9l2.1 .3a3.6 3.6 0 0 1-4.5 2.1 3.6 3.6 0 0 1-2.3-4.3l.3-1.5zM81.7 279.4a1.48 1.48 0 0 1 1.7-.3 1.48 1.48 0 0 1 .8 1.6h-2.9zM92.7 276a4.5 4.5 0 0 1 7.6 1.6l-2.1 .5a2.43 2.43 0 0 0-2.9-1.6 2.43 2.43 0 0 0-1.8 2.8 3.4 3.4 0 0 0 1.7 4 2.42 2.42 0 0 0 3.2-2l2 .6a4.6 4.6 0 0 1-5.4 3.2 4.6 4.6 0 0 1-3.6-5.1l.4-2.6zM104.5 279.4a2.02 2.02 0 0 1 2.4 .3 2.02 2.02 0 0 1 .3 2.4 1.8 1.8 0 0 1-2.2 1.5 1.8 1.8 0 0 1-1.3-2.3l.2-1.1zM110.8 277.6h1.8v1a2.65 2.65 0 0 1 4.4 0 2.54 2.54 0 0 1 3.1-1.1 2.54 2.54 0 0 1 1.6 2.8v4.8h-2v-4.3a1.29 1.29 0 0 0-1-1.8 1.29 1.29 0 0 0-1.4 1.6v4.5h-2v-4.1a1.51 1.51 0 0 0-.8-2 1.55 1.55 0 0 0-1.7 1.9v4.2h-2zM123.5 277.6h1.8v1a2.65 2.65 0 0 1 4.5 0 2.54 2.54 0 0 1 3-1.1 2.54 2.54 0 0 1 1.7 2.8v4.8h-2v-4.3a1.29 1.29 0 0 0-1.1-1.8 1.29 1.29 0 0 0-1.3 1.6l-.1 4.5h-2v-4.1a1.51 1.51 0 0 0-.8-2 1.55 1.55 0 0 0-1.7 1.9v4.2h-2zM136.4 277.6h2v3.4a2.34 2.34 0 0 0 .7 2.6 1.74 1.74 0 0 0 1.7-.5 1.74 1.74 0 0 0 .4-1.8v-3.7h2v7.5h-1.9v-1.2a2.65 2.65 0 0 1-3.1 1.3 2.65 2.65 0 0 1-1.8-2.9zM145.1 277.6h1.9v1.1a2.64 2.64 0 0 1 2.8-1.3 2.64 2.64 0 0 1 2.1 2.3v5.4h-2v-3.8a1.73 1.73 0 0 0-.9-2.3 1.66 1.66 0 0 0-1.9 2.1v4h-2zM153.9 274.8h2v1.8h-2zM153.9 277.6h2v7.5h-2zM158.1 276.2l2-1.2v2.6h1.3v1.6h-1.3v3.4a.78 .78 0 0 0 .3 .9 .78 .78 0 0 0 1-.1l.1 1.5a2.2 2.2 0 0 1-3.4-1.3v-4.4h-1v-1.6h1zM161.7 277.6h2.1l1.8 5.3 1.7-5.3h2.1l-3.1 8.5a2.93 2.93 0 0 1-3.9 1.9l-.1-1.6a1.59 1.59 0 0 0 2.2-1.3z"/>
<path d="M174.7 274.8h7.6v1.7h-5.5v2.3h5.1v1.7h-5.1v2.8h5.7v1.8h-7.8zM184.6 278.4a2.93 2.93 0 0 1 4.4 .1v-3.7h2v10.3h-1.8v-1.1a3 3 0 0 1-3.5 1 3 3 0 0 1-1.9-3.1l.2-2.3zM186.5 279.3a1.65 1.65 0 0 1 1.8-.1 1.65 1.65 0 0 1 .8 1.7 2.05 2.05 0 0 1-2.1 2.8 2.93 2.93 0 0 1-.7-4.2zM193 274.8h2v1.8h-2zM193 277.6h2v7.5h-2zM197.1 276.2l2-1.2v2.6h1.4v1.6h-1.4v3.4a.78 .78 0 0 0 .3 .9 .78 .78 0 0 0 1-.1l.2 1.5a2.2 2.2 0 0 1-3.4-1.3l-.1-4.4h-.9v-1.6h.9zM201.7 274.8h2v1.8h-2zM201.7 277.6h2v7.5h-2zM208.1 279.4a2.02 2.02 0 0 1 2.3 .3 2.02 2.02 0 0 1 .4 2.4 1.8 1.8 0 0 1-2.2 1.5 1.8 1.8 0 0 1-1.3-2.3l.2-1.1zM214.5 277.6h1.8v1.1a2.64 2.64 0 0 1 2.8-1.3 2.64 2.64 0 0 1 2.1 2.3l.1 5.4h-2v-3.8a1.73 1.73 0 0 0-1-2.3 1.66 1.66 0 0 0-1.8 2.1v4h-2z"/>
<circle cx="26.7" cy="281.3" r="3.9"/>
<circle cx="105.6" cy="281.3" r="3.9"/>
<circle cx="209.2" cy="281.3" r="3.9"/>
</g>
<g font-size="9.6" fill="#008080">
<text x="384.7" y="30.6">1:1</text>
<text x="161.1" y="48.5">A-A</text>
<text x="63.1" y="71.3">A</text>
<text x="63.1" y="153.2">A</text>
<text x="364.4" y="208.1">Einsatzhärte</text>
<text x="364.4" y="217">CHD 1u0.2</text>
<text x="364.4" y="226.1">58u2 HRC</text>
</g>
<g font-size="5.7">
<text x="36.4" y="9.2">1</text>
<text x="83.9" y="9.2">2</text>
<text x="133.9" y="9.2">3</text>
<text x="183.9" y="9.2">4</text>
<text x="233.9" y="9.2">5</text>
<text x="283.9" y="9.2">6</text>
<text x="333.9" y="9.2">7</text>
<text x="383.9" y="9.2">8</text>
<text x="16.1" y="28.5">A</text>
<text x="410.4" y="28.5">A</text>
<text x="16.1" y="75.2">B</text>
<text x="410.4" y="75.2">B</text>
<text x="16" y="125.2">C</text>
<text x="410.3" y="125.2">C</text>
<text x="16" y="175.2">D</text>
<text x="410.3" y="175.2">D</text>
<text x="16.1" y="225.2">E</text>
<text x="410.4" y="225.2">E</text>
<text x="16.3" y="272">F</text>
<text x="410.5" y="272">F</text>
<text x="36.4" y="291.2">1</text>
<text x="83.9" y="291.2">2</text>
<text x="133.9" y="291.2">3</text>
<text x="183.9" y="291.2">4</text>
<text x="233.9" y="291.2">5</text>
<text x="283.9" y="291.2">6</text>
<text x="333.9" y="291.2">7</text>
<text x="382.4" y="291.2">A3</text>
</g>
<g font-size="4.8" fill="#008080">
<text x="160.6" y="58.4">0.5 A</text>
<text x="234.3" y="58.4">C</text>
<text x="196.7" y="64.1">35</text>
<text x="261.4" y="66.5">0.01 A</text>
<text x="256.1" y="75.8">flachschleifen im montierten Zustand</text>
<text x="256.1" y="80.3">zusammen mit &quot;HI10001135_B&quot;</text>
<text x="166.5" y="111">Ra 0.2</text>
<text x="202.1" y="118.3" transform="rotate(-43 202.1 118.3)">R 0,</text>
<text x="206.4" y="114.3" transform="rotate(-43 206.4 114.3)">5</text>
<text x="148.4" y="126.7">B1</text>
<text x="253.8" y="126.5">Ra 0.2</text>
<text x="143.8" y="137">0.015</text>
<text x="144.3" y="143">0.02 B1-B2</text>
<text x="175.6" y="139.6" transform="rotate(-90 175.6 139.6)">Ra 0.2</text>
<text x="270.8" y="144.9">B2</text>
<text x="152.3" y="151.3">0.01</text>
<text x="275.6" y="154.2">0.015</text>
<text x="151.9" y="157.2">0.02 B1-B2</text>
<text x="276.2" y="160.2">0.02 B1-B2</text>
<text x="169.6" y="164.8">A</text>
<text x="249.1" y="166.3" transform="rotate(-90 249.1 166.3)">Ra 0.2</text>
<text x="209.1" y="171.9">60</text>
<text x="253.6" y="177.3" transform="rotate(-90 253.6 177.3)">flachschleifen</text>
<text x="81.1" y="182">&quot;BN 874 1323873 spiral spring pin 4x16&quot;</text>
<text x="81.1" y="186.5">einsetzten zum flachschleifen</text>
<text x="87.6" y="193.3">ausrichten zum flachschleifen</text>
<text x="87.6" y="197.9">gegebenenfalls Sekundenkleber zum fixieren</text>
<text x="87.6" y="202.4">verwenden</text>
<text x="115.4" y="210.1">HI10001134_B mit Schleifzugabe</text>
<text x="32.3" y="232.5" transform="rotate(-90 32.3 232.5)">3,5</text>
<text x="228.1" y="233.8">Allgemeintoleranz ISO 2768 - mk</text>
<text x="116.6" y="235.6">vor dem flachschleifen prüfen</text>
<text x="354.5" y="236.7">1:1</text>
<text x="25.6" y="241.5" transform="rotate(-90 25.6 241.5)">60,4</text>
<text x="183.1" y="244.9">Nominal Geometrie</text>
<text x="236.2" y="240.5">Ra 1.6</text>
<text x="108.8" y="250.1" transform="rotate(-90 108.8 250.1)">1,5 ±0.2</text>
<text x="183.1" y="249.3">definiert durch 3D-Modell</text>
<text x="237" y="250.8">-0.3</text>
<text x="251.4" y="251.1">+0.3</text>
<text x="324.3" y="247">Steel - Alloyed:1.7147 , 20MnCr5</text>
<text x="32.3" y="255.7" transform="rotate(-90 32.3 255.7)">4,7</text>
<text x="183.1" y="253.9">&quot;HI10001134_B.stp&quot;</text>
<text x="237" y="255.3">-0.1</text>
<text x="290" y="256.7">18.02.24</text>
<text x="305.9" y="257">hidbefra</text>
<text x="183.1" y="258.4">eingetragene Toleranzen</text>
<text x="183.1" y="262.8">haben vorrang.</text>
<text x="359.9" y="261.1">Gehäuse</text>
<text x="183.1" y="267.4">Allgemeine Formtoleranz.</text>
<text x="226.5" y="269.7">Masse: 1044.370 g</text>
<text x="193.4" y="274.2">0.4 A</text>
<text x="206.5" y="274.2">B</text>
<text x="212.6" y="274.2">C</text>
<text x="226.5" y="274.3">Oberfläche: 251.263 cm^2</text>
<text x="90.3" y="276.8">HI10001135_B mit Schleifzugabe</text>
<text x="226.5" y="278.8">Volumen: 133.894 cm^3</text>
<text x="324.2" y="280.1">HI10001134_B</text>
<text x="406.4" y="276.1">1</text>
<text x="399.3" y="282.1">2</text>
</g>
<g font-size="4.6" fill="#008080">
<text x="154.3" y="58.4">l</text>
<text x="176.4" y="56.2">O 16 H8</text>
<text x="255.3" y="66.5">l</text>
<text x="149.1" y="98.8" transform="rotate(-90 149.1 98.8)">O 14 H6</text>
<text x="271.8" y="121.9" transform="rotate(-90 271.8 121.9)">O 45 H6</text>
<text x="135.1" y="137">j</text>
<text x="134.4" y="143">_</text>
<text x="143.6" y="151.3">r</text>
<text x="267" y="154.2">j</text>
<text x="142.6" y="157.2">_</text>
<text x="266.3" y="160.2">_</text>
<text x="185.3" y="274.2">h</text>
</g>
<g font-size="4.1">
<text x="323.9" y="236.4">Maßstab</text>
<text x="323.9" y="241.7">(Werkstoff)</text>
<text x="279.8" y="256.5">Bearb.</text>
<text x="290" y="252.3">Datum</text>
<text x="311.3" y="252.3">Name</text>
<text x="323.9" y="252.3">(Benennung)</text>
<text x="279.8" y="260.7">Gepr.</text>
<text x="279.8" y="265">Norm</text>
<text x="324" y="273.5">(Zeichnungsnummer _ Revison)</text>
<text x="397.1" y="273.6">Blatt</text>
<text x="406.9" y="281.9">Bl.</text>
<text x="280.7" y="286.1">(Urspr.)</text>
<text x="323.9" y="286.1">(Ers.f.:)</text>
<text x="367.1" y="286.1">(Ers.d.:)</text>
</g>
<g font-size="2.4" fill="#008080">
<text x="194.8" y="53.8">+0,027</text>
<text x="195.7" y="56.2">0</text>
<text x="146.7" y="80.4" transform="rotate(-90 146.7 80.4)">+0,011</text>
<text x="149.1" y="79.6" transform="rotate(-90 149.1 79.6)">0</text>
<text x="269.4" y="103.1" transform="rotate(-90 269.4 103.1)">+0,016</text>
<text x="271.8" y="102.3" transform="rotate(-90 271.8 102.3)">0</text>
</g>
</svg>
